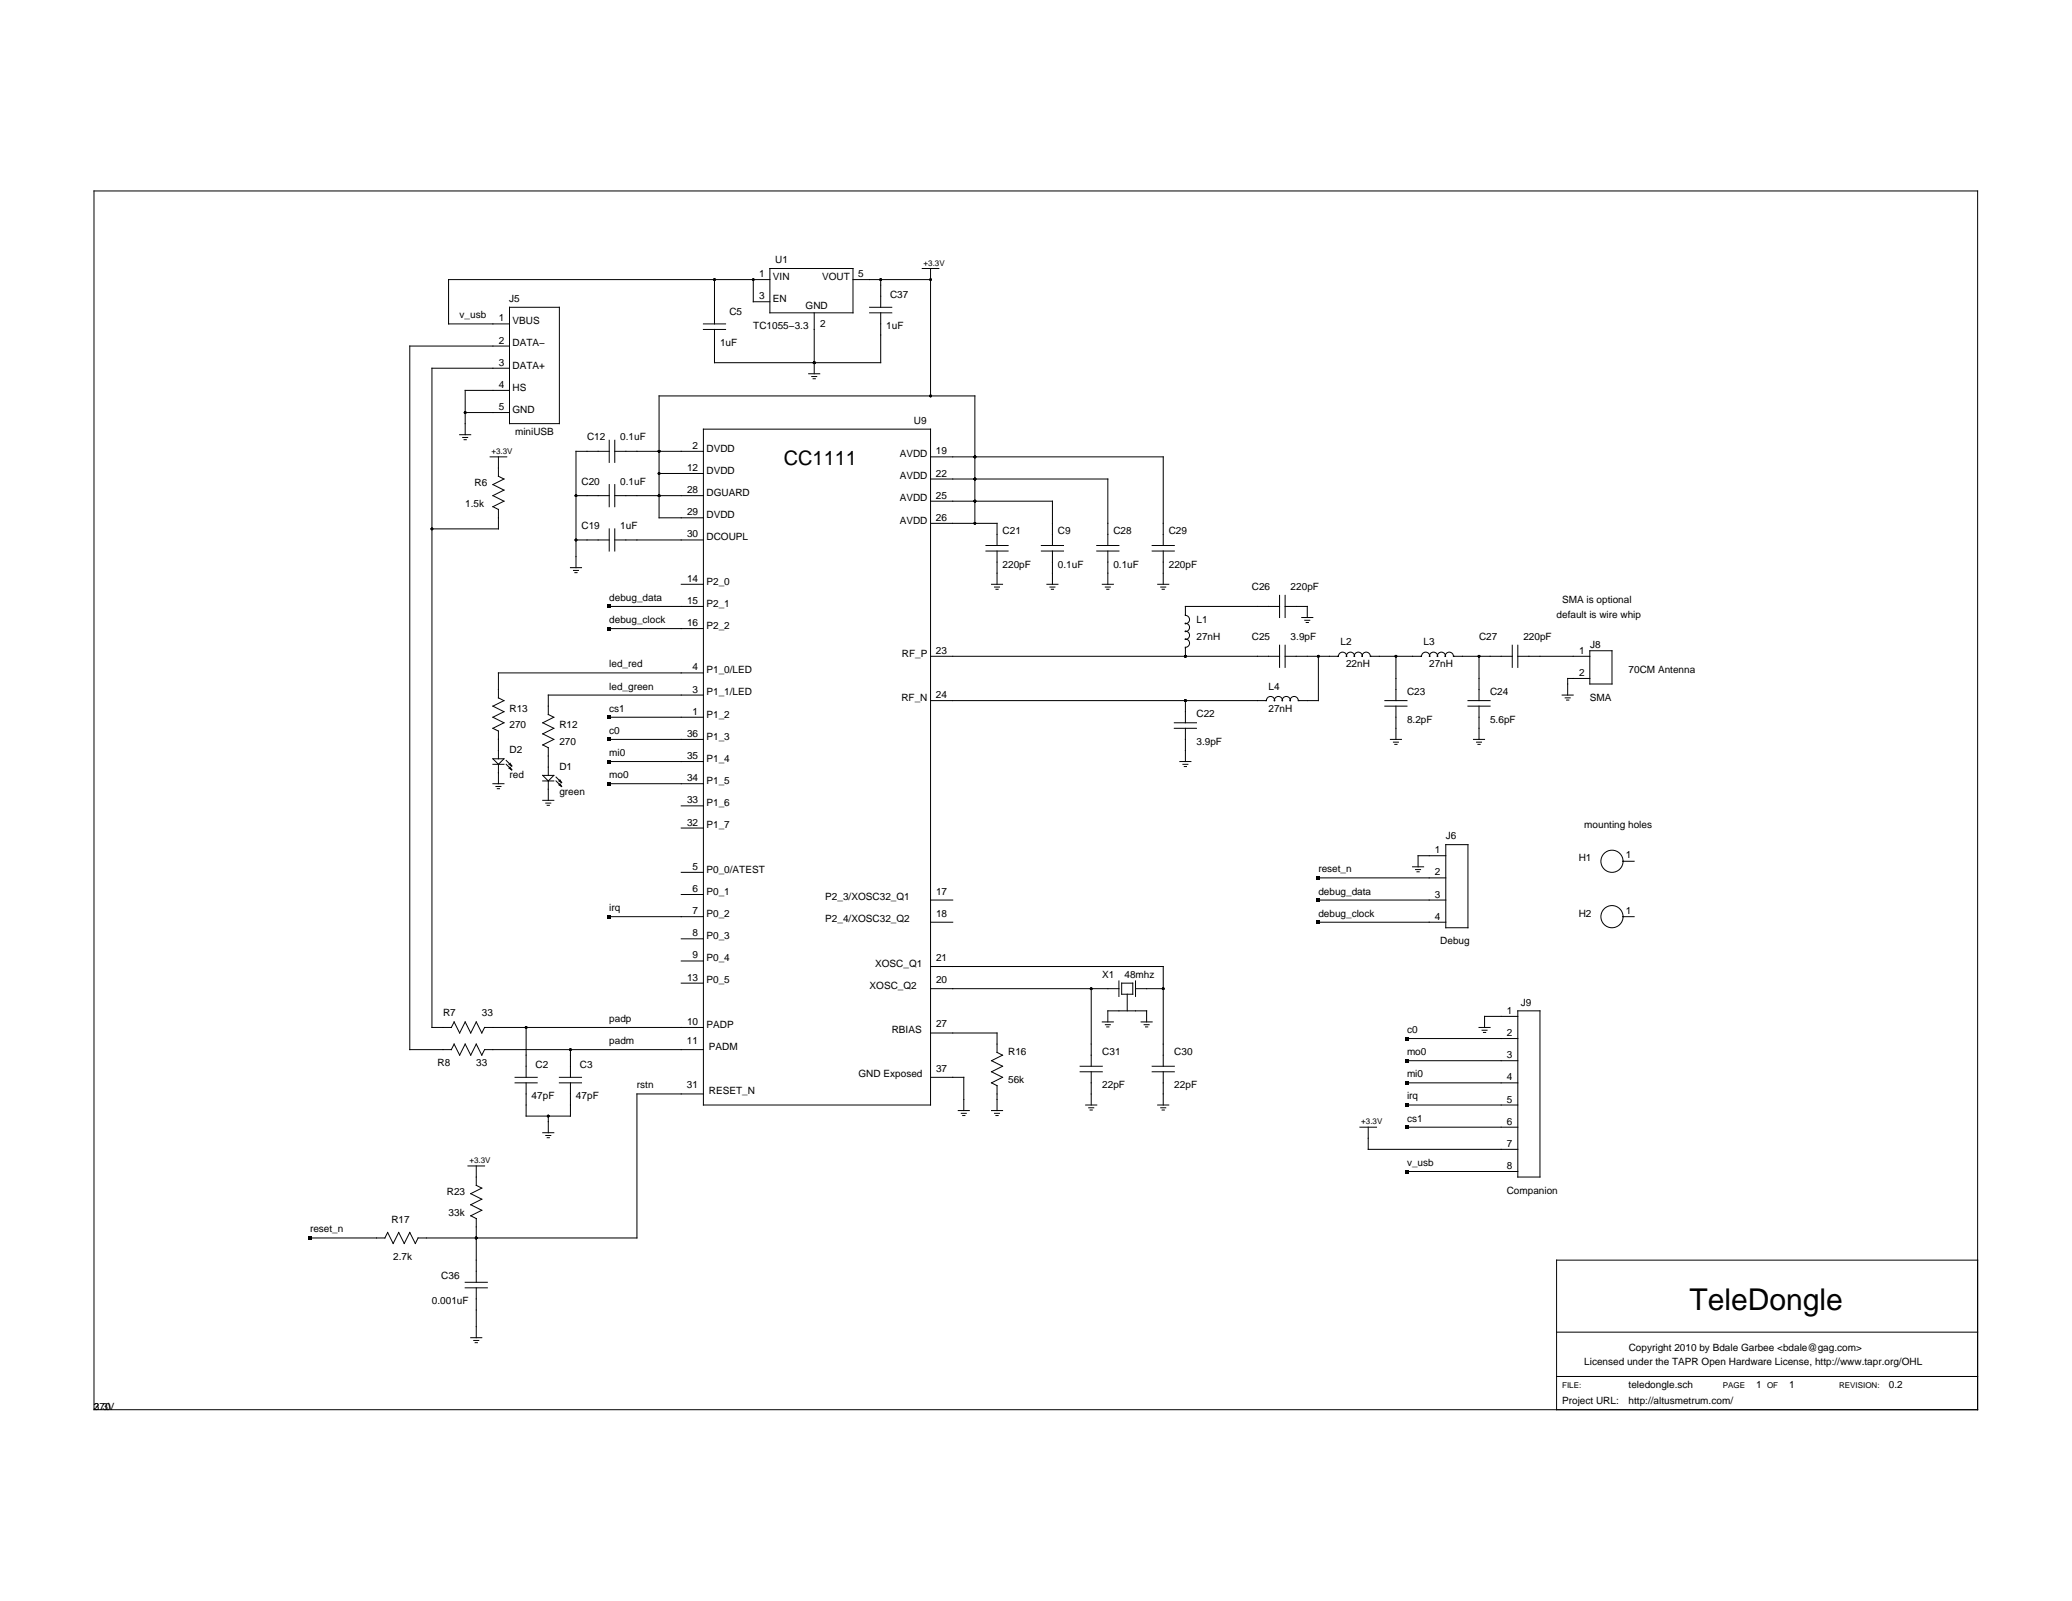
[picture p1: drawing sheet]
<svg xmlns="http://www.w3.org/2000/svg" width="279mm" height="216mm" viewBox="0 0 279 216" stroke-linecap="round" stroke-linejoin="round" font-family="sans-serif">
<g fill="none" stroke="#000" stroke-width=".13">
<path d="M12.7 25.8h254v164.3h-254zM96.3 37.7v6M101.6 37.7v3h2.2M103.8 37.7h-43.3v6h8.2M103.8 36.2h11.2v6h-11.2zM115 37.7h10.5M118.8 37.7v3.7M124.4 36.2h2.2M125.5 36.2v17.2M62 58.6h1.5M62.4 59h.7M62.6 59.3h.3"/>
<path d="M62.7 55.6h6M68.7 46.7h-13.4v94.8h5.6M68.7 49.7h-10.5v88.9h2.7M68.7 52.6h-6v6M68.7 41.4h6.7v15.7h-6.7zM82.2 59.4v3M82.9 59.4v3M94.9 43.7h2.9M94.9 44.4h2.9M94.9 57.9h30.6v91.1h-30.6zM109 50.4h1.5M109.5 50.8h.6"/>
<path d="M109.6 51.1h.3M109.8 42.2v8.2M117.3 41.4h3M117.3 42.2h3M118.8 42.2v6.7h-22.5v-4.5M66.1 61.6h2.2M67.2 61.6v2.6l.8 .4-1.5 .7 1.5 .8-1.5 .7 1.5 .8-1.5 .7 .7 .4v2.6h-9M76.9 76.6h1.5M77.3 76.9h.7M77.5 77.2h.3M77.7 72.8h4.5M77.7 66.8h4.5"/>
<path d="M82.2 60.9h-4.5v15.7M82.2 65.3v3M82.2 71.3v3M82.9 72.8h12M82.9 66.8h12M82.9 60.9h12M82.9 65.3v3M82.9 71.3v3M88.9 63.9h6M91.9 78.8h3M94.9 69.8h-6v-16.4h42.6v17.2M125.5 61.6h31.4v12"/>
<path d="M125.5 64.6h23.9v9M125.5 67.6h16.4v6M125.5 70.6h8.9v3M133 73.6h2.9M133 74.3h2.9M133.7 78.8h1.5M134.1 79.2h.7M134.3 79.5h.3M134.4 74.3v4.5M140.4 73.6h3M140.4 74.3h3M141.2 78.8h1.5"/>
<path d="M141.6 79.2h.7M141.8 79.5h.3M141.9 74.3v4.5M147.9 73.6h3M147.9 74.3h3M148.6 78.8h1.5M149.1 79.2h.6M149.2 79.5h.3M149.4 74.3v4.5M155.4 73.6h3M155.4 74.3h3M156.1 78.8h1.5"/>
<path d="M156.5 79.2h.7M156.7 79.5h.3M156.9 74.3v4.5M82.2 99.7h12.7M82.2 96.7h12.7M82.2 84.8h12.7M82.2 81.8h12.7M94.9 93.7h-21v2.7l.8 .3-1.5 .8 1.5 .7-1.5 .8 1.5 .7-1.5 .8 .7 .3v3.8M94.9 90.7h-27.7v3.4l.8 .4-1.5 .7 1.5 .8-1.5 .7 1.5 .8-1.5 .7 .7 .4v3.7M125.5 88.5h47M158.4 97.5h2.9M158.4 98.2h2.9"/>
<path d="M159.8 94.5v3M159.8 98.2v4.5M172.5 81.8h-12.7v1.2a.55 .55 0 0 1 .6 .6 .55 .55 0 0 1-.6 .5 .53 .53 0 0 1 .6 .5 .53 .53 0 0 1-.6 .5 .53 .53 0 0 1 .6 .6 .53 .53 0 0 1-.6 .5 .55 .55 0 0 1 .6 .5 .55 .55 0 0 1-.6 .6v1.2M172.5 80.3v3M172.5 87v3M173.3 88.5h7.2a.55 .55 0 0 1 .5-.6 .55 .55 0 0 1 .6 .6 .53 .53 0 0 1 .5-.6 .53 .53 0 0 1 .5 .6 .53 .53 0 0 1 .6-.6 .53 .53 0 0 1 .5 .6 .55 .55 0 0 1 .5-.6 .55 .55 0 0 1 .6 .6h6.9a.55 .55 0 0 1 .5-.6 .55 .55 0 0 1 .6 .6 .53 .53 0 0 1 .5-.6 .53 .53 0 0 1 .5 .6 .53 .53 0 0 1 .6-.6 .53 .53 0 0 1 .5 .6 .55 .55 0 0 1 .5-.6 .55 .55 0 0 1 .6 .6h7.9M173.3 81.8h3v1.5M173.3 80.3v3M173.3 87v3M175.5 83.3h1.5M175.9 83.6h.7M176.1 83.9h.3"/>
<path d="M177.8 88.5v6h-2.7a.55 .55 0 0 0-.6-.6 .55 .55 0 0 0-.5 .6 .53 .53 0 0 0-.6-.6 .53 .53 0 0 0-.5 .6 .53 .53 0 0 0-.5-.6 .53 .53 0 0 0-.5 .6 .55 .55 0 0 0-.6-.6 .55 .55 0 0 0-.5 .6h-45.3M186.7 94.5h3M186.7 95.2h3M187.5 99.7h1.5M188.2 88.5v6M188.2 95.2v4.5M197.9 94.5h3M197.9 95.2h3M198.7 99.7h1.5M199.4 88.5v6M199.4 95.2v4.5M203.9 87v3"/>
<path d="M204.7 88.5h9.7M204.7 87v3M210.6 93.7h1.5M211.1 94.1h.6M211.2 94.4h.3M214.4 91.5h-3v2.2M214.4 87.8h3v4.4h-3zM66.5 105.7h1.5M66.5 103.1h1.5M66.5 102.3h1.5l-.8 .8zM66.9 106.1h.6M67.1 106.4h.3"/>
<path d="M67.2 103.1v2.6M68.3 102.5l.7 .8M68.3 103.1l.7 .7M68.6 103.1l.4 .2M68.6 103.6l.4 .2M68.8 102.9l.2 .4M68.8 103.4l.2 .4M73.2 107.9h1.5M73.2 104.6h1.5l-.8 .7zM73.2 105.3h1.5M73.6 108.3h.7M73.8 108.6h.3"/>
<path d="M73.9 105.3v2.6M75 104.8l.7 .7M75 105.3l.7 .8M75.4 105.3l.3 .2M75.4 105.8l.3 .3M75.5 105.2l.2 .3M75.5 105.7l.2 .4M82.2 105.7h12.7M82.2 102.7h12.7M91.9 117.6h3M91.9 111.7h3M91.9 108.7h3"/>
<path d="M159.1 102.7h1.5M159.5 103.1h.7M159.7 103.4h.3M177.8 118.4h17.2M187.9 100.1h.7M188.1 100.4h.3M190.5 116.9h1.5M190.9 117.3h.7M191.1 117.6h.3M195 115.4h-3.8v1.5M195 113.9h2.9v11.2h-2.9zM199.1 100.1h.7"/>
<path d="M199.3 100.4h.3M218.9 116.1h1.5M61.2 137.8l.8 1.5 .7-1.5 .8 1.5 .7-1.5 .8 1.5 .3-.7h29.6M61.2 137.8l-.3 .8M70.9 138.6v6.7M82.2 123.6h12.7M91.9 132.6h3M91.9 129.6h3M91.9 126.6h3M91.9 120.6h3M125.5 130.3h31.4v13.5M125.5 133.3h25.4"/>
<path d="M125.5 139.3h8.9v2.6l.8 .4-1.5 .7 1.5 .8-1.5 .7 1.5 .8-1.5 .7 .7 .4v3.4M125.5 121.4h3M125.5 124.4h3M147.1 133.3v10.5M148.6 137.8h1.5M149.1 138.2h.6M149.2 138.5h.3M149.4 137.8v-1.5h5.2v1.5M150.9 132.3v2.1M151.3 132.6h1.4v1.5h-1.4zM152 134.1v2.2M153.1 133.3h3.8"/>
<path d="M153.1 132.3v2.1M153.9 137.8h1.5M154.3 138.2h.7M154.5 138.5h.3M177.8 121.4h17.2M177.8 124.4h17.2M199.4 138.6h1.5M199.9 138.9h.6M200 139.2h.3M204.7 136.3h3v22.4h-3zM204.7 137.1h-4.5v1.5M218.9 123.6h1.5"/>
<path d="M61.2 140.8l.8 1.5 .7-1.5 .8 1.5 .7-1.5 .8 1.5 .3-.8h29.6M61.2 140.8l-.3 .7M63.1 157.2h2.2M64.2 157.2v2.6l.8 .4-1.5 .8 1.5 .7-1.5 .8 1.5 .7-1.5 .8M69.5 145.3h2.9M69.5 146h2.9M70.9 146v4.5h6v-4.5M73.2 152.8h1.5M73.6 153.1h.7M73.8 153.4h.3M73.9 150.5v2.3M75.4 145.3h3"/>
<path d="M75.4 146h3M76.9 141.5v3.8M94.9 147.5h-9v19.4h-29.5l-.4 .8-.7-1.5-.8 1.5-.7-1.5-.8 1.5-.7-1.5M125.5 145.3h4.5v4.5M129.2 149.8h1.5M129.6 150.1h.7M129.8 150.4h.3M133.7 149.8h1.5M134.1 150.1h.7M134.3 150.4h.3M145.7 143.8h2.9M145.7 144.5h2.9"/>
<path d="M146.4 149h1.5M146.8 149.4h.7M147 149.7h.3M147.1 144.5v4.5M155.4 143.8h3M155.4 144.5h3M156.1 149h1.5M156.5 149.4h.7M156.7 149.7h.3M156.9 144.5v4.5M183.4 152h2.2M184.5 152v3h20.2"/>
<path d="M189.7 149h15M189.7 146h15M189.7 152h15M189.7 140.1h15M189.7 143h15M189.7 158h15M41.8 166.9h10.1M52.3 166.2l-.4 .7M62.7 173.7h3M62.7 172.9h3M63.5 163.9l.7 .4M64.2 164.3v8.6"/>
<path d="M64.2 173.7v6.7M209.9 179.6h56.8M266.7 169.9h-56.8v20.2M63.5 180.4h1.5M63.9 180.8h.7M64.1 181.1h.3M209.9 185.6h56.8"/>
<circle cx="217.4" cy="116.1" r="1.49"/>
<circle cx="217.4" cy="123.6" r="1.49"/>
</g>
<g fill="#000">
<path d="M81.9 81.6h.5v.4h-.5zM81.9 99.5h.5v.4h-.5zM81.9 84.5h.5v.5h-.5zM81.9 96.5h.5v.4h-.5zM81.9 105.5h.5v.4h-.5zM81.9 102.5h.5v.4h-.5zM177.6 118.2h.4v.4h-.4zM81.9 123.4h.5v.4h-.5zM177.6 121.2h.4v.4h-.4zM177.6 124.1h.4v.5h-.4zM189.5 139.8h.5v.5h-.5zM189.5 148.8h.5v.4h-.5z"/>
<path d="M189.5 151.8h.5v.4h-.5zM189.5 142.8h.5v.5h-.5zM189.5 145.8h.5v.5h-.5zM189.5 157.8h.5v.4h-.5zM41.6 166.7h.4v.5h-.4z"/>
<circle cx="96.3" cy="37.7" r=".19"/>
<circle cx="101.6" cy="37.7" r=".19"/>
<circle cx="118.8" cy="37.7" r=".19"/>
<circle cx="125.5" cy="37.7" r=".19"/>
<circle cx="62.7" cy="55.6" r=".19"/>
<circle cx="109.8" cy="48.9" r=".19"/>
<circle cx="125.5" cy="53.4" r=".19"/>
<circle cx="58.2" cy="71.3" r=".19"/>
<circle cx="77.7" cy="72.8" r=".19"/>
<circle cx="77.7" cy="66.8" r=".19"/>
<circle cx="88.9" cy="66.8" r=".19"/>
<circle cx="88.9" cy="60.9" r=".19"/>
<circle cx="88.9" cy="63.9" r=".19"/>
<circle cx="131.5" cy="61.6" r=".19"/>
<circle cx="131.5" cy="64.6" r=".19"/>
<circle cx="131.5" cy="70.6" r=".19"/>
<circle cx="131.5" cy="67.6" r=".19"/>
<circle cx="159.8" cy="94.5" r=".19"/>
<circle cx="159.8" cy="88.5" r=".19"/>
<circle cx="177.8" cy="88.5" r=".19"/>
<circle cx="188.2" cy="88.5" r=".19"/>
<circle cx="199.4" cy="88.5" r=".19"/>
<circle cx="70.9" cy="138.6" r=".19"/>
<circle cx="147.1" cy="133.3" r=".19"/>
<circle cx="156.9" cy="133.3" r=".19"/>
<circle cx="73.9" cy="150.5" r=".19"/>
<circle cx="76.9" cy="141.5" r=".19"/>
<circle cx="64.2" cy="166.9" r=".19"/>
</g>
<text font-size="4" x="227.8" y="176.7">TeleDongle</text>
<text font-size="2.7" x="105.7" y="62.7">CC1111</text>
<g font-size="1.3">
<text x="104.5" y="35.5">U1</text>
<text x="68.7" y="40.7">J5</text>
<text x="102.4" y="37.4">1</text>
<text x="102.4" y="40.4">3</text>
<text x="104.2" y="37.7">VIN</text>
<text x="104.2" y="40.7">EN</text>
<text x="108.6" y="41.7">GND</text>
<text x="110.9" y="37.7">VOUT</text>
<text x="115.7" y="37.4">5</text>
<text x="120" y="40.2">C37</text>
<text x="62" y="42.9">v_usb</text>
<text x="67.2" y="43.3">1</text>
<text x="67.2" y="46.3">2</text>
<text x="69.1" y="43.7">VBUS</text>
<text x="69.1" y="46.7">DATA−</text>
<text x="97.1" y="46.7">1uF</text>
<text x="98.4" y="42.4">C5</text>
<text x="101.6" y="44.4">TC1055−3.3</text>
<text x="110.6" y="44.1">2</text>
<text x="119.5" y="44.4">1uF</text>
<text x="67.2" y="49.3">3</text>
<text x="67.2" y="52.3">4</text>
<text x="69.1" y="49.7">DATA+</text>
<text x="69.1" y="52.7">HS</text>
<text x="67.2" y="55.3">5</text>
<text x="69.1" y="55.7">GND</text>
<text x="69.5" y="58.6">miniUSB</text>
<text x="79.2" y="59.4">C12</text>
<text x="83.6" y="59.4">0.1uF</text>
<text x="123.2" y="57.1">U9</text>
<text x="64" y="65.6">R6</text>
<text x="78.4" y="65.3">C20</text>
<text x="83.6" y="65.3">0.1uF</text>
<text x="92.6" y="63.5">12</text>
<text x="93.4" y="60.5">2</text>
<text x="95.3" y="63.9">DVDD</text>
<text x="95.3" y="60.9">DVDD</text>
<text x="121.3" y="61.6">AVDD</text>
<text x="121.3" y="64.6">AVDD</text>
<text x="126.2" y="61.3">19</text>
<text x="126.2" y="64.3">22</text>
<text x="62.7" y="68.3">1.5k</text>
<text x="78.4" y="71.3">C19</text>
<text x="83.6" y="71.3">1uF</text>
<text x="92.6" y="69.5">29</text>
<text x="92.6" y="66.5">28</text>
<text x="95.3" y="69.9">DVDD</text>
<text x="95.3" y="66.9">DGUARD</text>
<text x="121.3" y="67.6">AVDD</text>
<text x="121.3" y="70.6">AVDD</text>
<text x="126.2" y="67.3">25</text>
<text x="126.2" y="70.2">26</text>
<text x="92.6" y="72.5">30</text>
<text x="95.3" y="72.9">DCOUPL</text>
<text x="135.2" y="72.1">C21</text>
<text x="135.2" y="76.6">220pF</text>
<text x="142.7" y="72.1">C9</text>
<text x="142.7" y="76.6">0.1uF</text>
<text x="150.1" y="72.1">C28</text>
<text x="150.1" y="76.6">0.1uF</text>
<text x="157.6" y="72.1">C29</text>
<text x="157.6" y="76.6">220pF</text>
<text x="82.2" y="81">debug_data</text>
<text x="92.6" y="81.4">15</text>
<text x="92.6" y="78.5">14</text>
<text x="95.3" y="81.8">P2_1</text>
<text x="95.3" y="78.8">P2_0</text>
<text x="168.8" y="79.5">C26</text>
<text x="174" y="79.5">220pF</text>
<text x="209.9" y="83.3">default is wire whip</text>
<text x="210.6" y="81.3">SMA is optional</text>
<text x="82.2" y="84">debug_clock</text>
<text x="82.2" y="90">led_red</text>
<text x="92.6" y="84.4">16</text>
<text x="95.3" y="84.8">P2_2</text>
<text x="121.6" y="88.5">RF_P</text>
<text x="126.2" y="88.2">23</text>
<text x="161.3" y="84">L1</text>
<text x="161.3" y="86.3">27nH</text>
<text x="168.8" y="86.3">C25</text>
<text x="174" y="86.3">3.9pF</text>
<text x="180.8" y="87">L2</text>
<text x="181.5" y="90">22nH</text>
<text x="192" y="87">L3</text>
<text x="192.7" y="90">27nH</text>
<text x="199.4" y="86.3">C27</text>
<text x="205.4" y="86.3">220pF</text>
<text x="212.9" y="88.2">1</text>
<text x="214.4" y="87.4">J8</text>
<text x="68.7" y="96">R13</text>
<text x="82.2" y="96">cs1</text>
<text x="82.2" y="93">led_green</text>
<text x="93.4" y="93.4">3</text>
<text x="93.4" y="90.4">4</text>
<text x="95.3" y="93.8">P1_1/LED</text>
<text x="95.3" y="90.8">P1_0/LED</text>
<text x="121.5" y="94.5">RF_N</text>
<text x="126.2" y="94.1">24</text>
<text x="171.1" y="93">L4</text>
<text x="171.1" y="96">27nH</text>
<text x="189.7" y="93.7">C23</text>
<text x="200.9" y="93.7">C24</text>
<text x="212.9" y="91.2">2</text>
<text x="214.4" y="94.5">SMA</text>
<text x="219.6" y="90.7">70CM Antenna</text>
<text x="68.7" y="98.2">270</text>
<text x="68.7" y="101.6">D2</text>
<text x="75.4" y="98.2">R12</text>
<text x="75.4" y="100.5">270</text>
<text x="82.2" y="102">mi0</text>
<text x="82.2" y="99">c0</text>
<text x="92.6" y="99.4">36</text>
<text x="93.4" y="96.4">1</text>
<text x="95.3" y="99.7">P1_3</text>
<text x="95.3" y="96.8">P1_2</text>
<text x="161.3" y="96.7">C22</text>
<text x="161.3" y="100.5">3.9pF</text>
<text x="189.7" y="97.5">8.2pF</text>
<text x="200.9" y="97.5">5.6pF</text>
<text x="68.7" y="104.9">red</text>
<text x="75.4" y="103.8">D1</text>
<text x="75.4" y="107.2">green</text>
<text x="82.2" y="104.9">mo0</text>
<text x="92.6" y="105.4">34</text>
<text x="92.6" y="102.4">35</text>
<text x="95.3" y="105.7">P1_5</text>
<text x="95.3" y="102.7">P1_4</text>
<text x="92.6" y="111.3">32</text>
<text x="92.6" y="108.3">33</text>
<text x="95.3" y="111.7">P1_7</text>
<text x="95.3" y="108.7">P1_6</text>
<text x="195" y="113.2">J6</text>
<text x="213.6" y="111.7">mounting holes</text>
<text x="93.4" y="117.3">5</text>
<text x="95.3" y="117.7">P0_0/ATEST</text>
<text x="177.8" y="117.6">reset_n</text>
<text x="193.5" y="115.1">1</text>
<text x="193.5" y="118.1">2</text>
<text x="212.9" y="116.1">H1</text>
<text x="219.2" y="115.8">1</text>
<text x="82.2" y="122.9">irq</text>
<text x="93.4" y="123.3">7</text>
<text x="93.4" y="120.3">6</text>
<text x="95.3" y="123.7">P0_2</text>
<text x="95.3" y="120.7">P0_1</text>
<text x="111.3" y="121.4">P2_3/XOSC32_Q1</text>
<text x="111.3" y="124.4">P2_4/XOSC32_Q2</text>
<text x="126.2" y="120.6">17</text>
<text x="126.2" y="123.6">18</text>
<text x="177.8" y="120.6">debug_data</text>
<text x="177.8" y="123.6">debug_clock</text>
<text x="193.5" y="121">3</text>
<text x="193.5" y="124">4</text>
<text x="212.9" y="123.6">H2</text>
<text x="219.2" y="123.2">1</text>
<text x="93.4" y="129.3">9</text>
<text x="93.4" y="126.3">8</text>
<text x="95.3" y="129.6">P0_4</text>
<text x="95.3" y="126.6">P0_3</text>
<text x="118" y="130.3">XOSC_Q1</text>
<text x="126.2" y="129.6">21</text>
<text x="148.6" y="131.8">X1</text>
<text x="151.6" y="131.8">48mhz</text>
<text x="194.2" y="127.4">Debug</text>
<text x="59.7" y="137.1">R7</text>
<text x="65" y="137.1">33</text>
<text x="82.2" y="137.8">padp</text>
<text x="92.6" y="132.2">13</text>
<text x="95.3" y="132.6">P0_5</text>
<text x="117.3" y="133.3">XOSC_Q2</text>
<text x="126.2" y="132.6">20</text>
<text x="203.2" y="136.7">1</text>
<text x="205.1" y="135.6">J9</text>
<text x="59" y="143.8">R8</text>
<text x="64.2" y="143.8">33</text>
<text x="82.2" y="140.8">padm</text>
<text x="92.6" y="140.8">11</text>
<text x="92.6" y="138.2">10</text>
<text x="95.3" y="138.6">PADP</text>
<text x="95.6" y="141.5">PADM</text>
<text x="120.3" y="139.3">RBIAS</text>
<text x="126.2" y="138.6">27</text>
<text x="135.9" y="142.3">R16</text>
<text x="148.6" y="142.3">C31</text>
<text x="158.4" y="142.3">C30</text>
<text x="189.7" y="139.3">c0</text>
<text x="189.7" y="142.3">mo0</text>
<text x="203.2" y="139.7">2</text>
<text x="203.2" y="142.7">3</text>
<text x="71.7" y="148.3">47pF</text>
<text x="72.2" y="144">C2</text>
<text x="77.7" y="148.3">47pF</text>
<text x="78.2" y="144">C3</text>
<text x="85.9" y="146.8">rstn</text>
<text x="92.6" y="146.8">31</text>
<text x="95.6" y="147.5">RESET_N</text>
<text x="115.8" y="145.3">GND Exposed</text>
<text x="126.2" y="144.5">37</text>
<text x="135.9" y="146">56k</text>
<text x="148.6" y="146.8">22pF</text>
<text x="158.4" y="146.8">22pF</text>
<text x="189.7" y="148.3">irq</text>
<text x="189.7" y="145.3">mi0</text>
<text x="203.2" y="145.7">4</text>
<text x="203.2" y="148.7">5</text>
<text x="189.7" y="151.3">cs1</text>
<text x="203.2" y="151.7">6</text>
<text x="203.2" y="154.7">7</text>
<text x="60.3" y="161.2">R23</text>
<text x="189.7" y="157.2">v_usb</text>
<text x="203.2" y="161">Companion</text>
<text x="203.2" y="157.6">8</text>
<text x="41.8" y="166.2">reset_n</text>
<text x="52.8" y="164.9">R17</text>
<text x="60.5" y="164">33k</text>
<text x="53" y="169.9">2.7k</text>
<text x="59.5" y="172.4">C36</text>
<text x="58.2" y="175.9">0.001uF</text>
<text x="213.6" y="184.1">Licensed under the TAPR Open Hardware License, http://www.tapr.org/OHL</text>
<text x="219.6" y="182.2">Copyright 2010 by Bdale Garbee &lt;bdale@gag.com&gt;</text>
<text x="12.7" y="190.1">270</text>
<text x="12.7" y="190.1">3.3V</text>
<text x="210.6" y="189.4">Project URL:</text>
<text x="219.6" y="187.1">teledongle.sch</text>
<text x="219.6" y="189.4">http://altusmetrum.com/</text>
<text x="236.8" y="187.1">1</text>
<text x="241.3" y="187.1">1</text>
<text x="254.7" y="187.1">0.2</text>
</g>
<g font-size="1.1">
<text x="124.5" y="35.8">+3.3V</text>
<text x="66.3" y="61.2">+3.3V</text>
<text x="183.6" y="151.6">+3.3V</text>
<text x="63.3" y="156.9">+3.3V</text>
<text x="210.6" y="187.1">FILE:</text>
<text x="232.3" y="187.1">PAGE</text>
<text x="238.3" y="187.1">OF</text>
<text x="248" y="187.1">REVISION:</text>
</g>
</svg>
